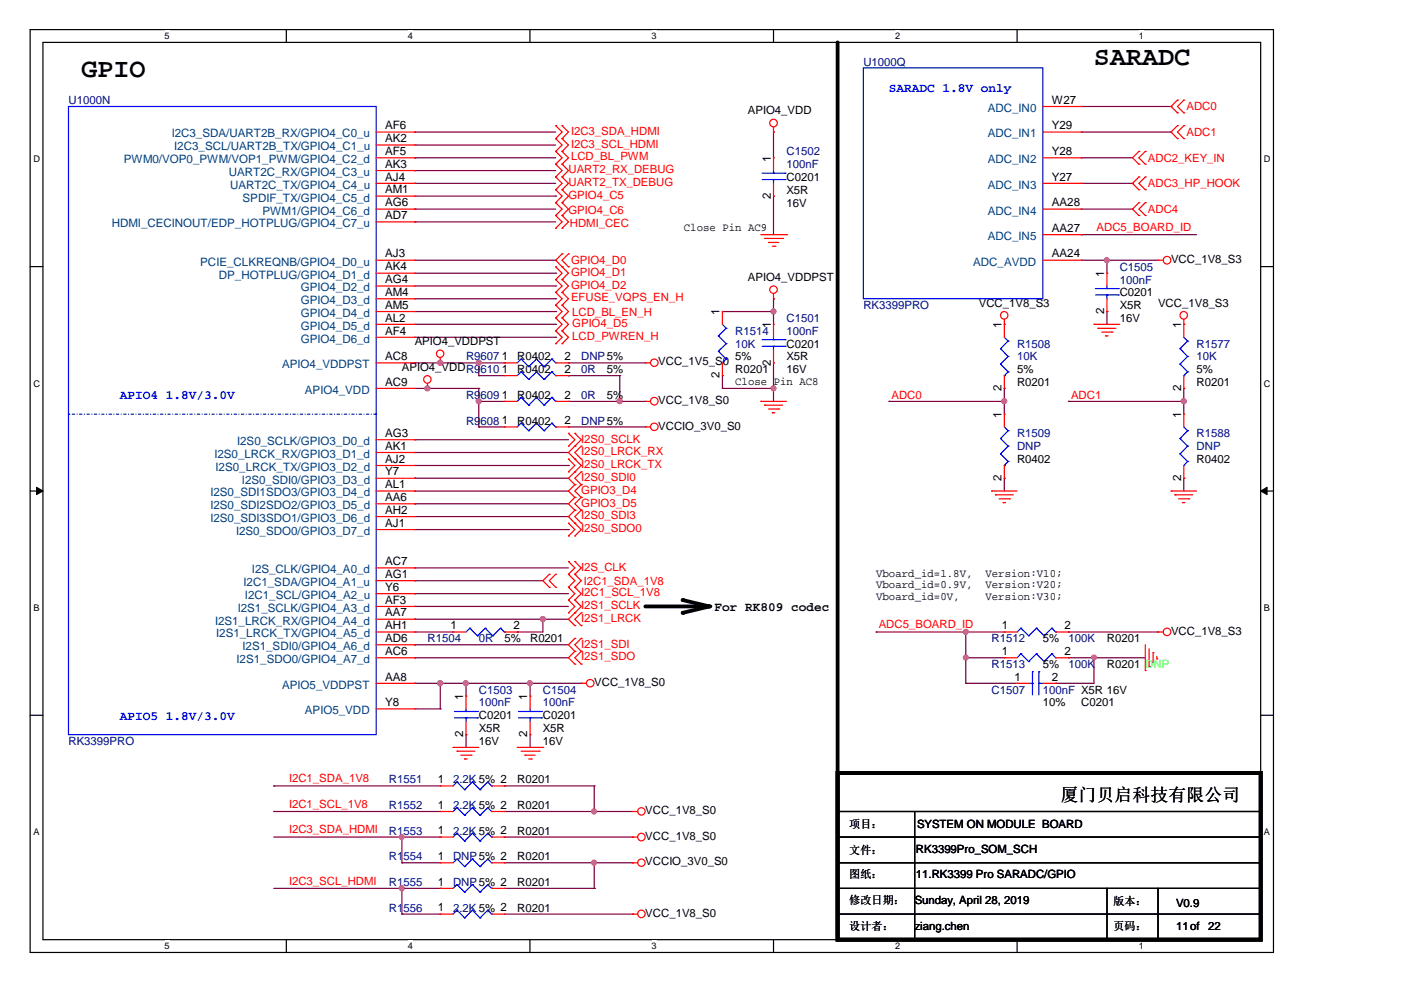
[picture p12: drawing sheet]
<svg xmlns="http://www.w3.org/2000/svg" width="297mm" height="210mm" viewBox="0 0 297 210" stroke-linecap="round" stroke-linejoin="round" font-family="sans-serif">
<path d="M6.4 6.3h263.6v195.6h-263.6zM9.1 9h258.2v190.2h-258.2z" fill="none" stroke="#000" stroke-width=".25"/>
<g fill="#fff">
<path d="M34.9 6.5h1v2.2h-1z"/>
<path d="M34.9 199.4h1v2.2h-1z"/>
</g>
<path d="M60.7 6.3v2.7M60.7 199.2v2.7" fill="none" stroke="#000" stroke-width=".25"/>
<g fill="#fff">
<path d="M86.5 6.5h1v2.2h-1z"/>
<path d="M86.5 199.4h1v2.2h-1z"/>
</g>
<path d="M112.4 6.3v2.7M112.4 199.2v2.7" fill="none" stroke="#000" stroke-width=".25"/>
<g fill="#fff">
<path d="M138.1 6.5h1.1v2.2h-1.1z"/>
<path d="M138.1 199.4h1.1v2.2h-1.1z"/>
</g>
<path d="M164 6.3v2.7M164 199.2v2.7" fill="none" stroke="#000" stroke-width=".25"/>
<g fill="#fff">
<path d="M189.8 6.5h1v2.2h-1z"/>
<path d="M189.8 199.4h1v2.2h-1z"/>
</g>
<path d="M215.6 6.3v2.7M215.6 199.2v2.7" fill="none" stroke="#000" stroke-width=".25"/>
<g fill="#fff">
<path d="M241.4 6.5h1.1v2.2h-1.1z"/>
<path d="M241.4 199.4h1.1v2.2h-1.1z"/>
<path d="M7.1 32.7h1.3v2.2h-1.3z"/>
<path d="M268 32.7h1.3v2.2h-1.3z"/>
<path d="M7.1 80.2h1.3v2.2h-1.3z"/>
<path d="M268 80.2h1.3v2.2h-1.3z"/>
</g>
<path d="M6.4 56.5h2.7M267.3 56.5h2.7" fill="none" stroke="#000" stroke-width=".25"/>
<g fill="#fff">
<path d="M7.1 127.8h1.2v2.2h-1.2z"/>
<path d="M268 127.8h1.2v2.2h-1.2z"/>
</g>
<path d="M6.4 104.1h2.7M267.3 104.1h2.7" fill="none" stroke="#000" stroke-width=".25"/>
<g fill="#000" stroke="#000" stroke-width=".21">
<path d="M7.7 103.3l1.4 .8-1.4 .8z" fill-rule="evenodd"/>
<path d="M267.3 104.1l1.3-.8v1.6z" fill-rule="evenodd"/>
</g>
<g fill="#fff">
<path d="M7.1 175.3h1.2v2.2h-1.2z"/>
<path d="M268 175.3h1.2v2.2h-1.2z"/>
</g>
<g fill="none" stroke="#000" stroke-width=".25">
<path d="M6.4 151.7h2.7M267.3 151.7h2.7M177.6 177.5h89.7M177.6 172.1h89.7M193.9 172.1v27.1M267.3 177.5h.1M267.3 172.1h.1M177.6 182.9h89.7M177.6 188.4h89.7M177.6 193.8h89.7M193.9 199.2h.1M234.7 199.2h.1"/>
<path d="M234.7 188.4v10.8M245.5 199.2h.1M245.5 188.4v10.8M267.3 182.9h.1M267.3 188.4h.1M267.3 193.8h.1"/>
</g>
<path d="M177.6 9v190.2M136.8 128.6h13.6M144.7 127.2l5.7 1.4M150.4 128.6l-5.7 1.3M177.6 163.9h89.7v35.3h-89.7z" fill="none" stroke="#000" stroke-width=".8"/>
<g fill="#000">
<circle cx="144.7" cy="129.9" r=".4"/>
<circle cx="144.7" cy="127.2" r=".4"/>
<circle cx="150.4" cy="128.6" r=".4"/>
<circle cx="177.6" cy="199.2" r=".4"/>
</g>
<g fill="none" stroke="#800040" stroke-width=".25">
<path d="M87.9 38.9h.1M87.9 36.2h.1M87.9 30.7h.1M87.9 28h.1M87.9 33.5h.1M87.9 33.5h29.9M87.9 28h29.9M87.9 38.9h29.9M87.9 36.2h29.9M87.9 30.7h29.9M164 28h.1M164 28v5.5"/>
<path d="M229.2 33.5h.1M229.2 33.5h10.9M229.2 28h19.1M229.2 22.6h19.1M229.2 38.9h10.9M240.1 38.9h.1M248.3 28h.1M248.3 22.6h.1M87.9 47h.1M87.9 44.3h.1M87.9 55.2h29.9M87.9 57.9h29.9"/>
<path d="M87.9 47h29.9M87.9 44.3h29.9M87.9 41.6h29.9M117.8 55.2h.1M117.8 57.9h.1M117.8 41.6h.1M164 41.6h.1M164 41.6v8.2M229.2 55.2h.1M229.2 49.8h.1M229.2 55.2h16.3M229.2 49.8h24.5"/>
<path d="M229.2 44.3h10.9M234.7 55.2h.1M234.7 55.2v2.7M240.1 44.3h.1M87.9 71.5h29.9M87.9 63.3h29.9M87.9 66.1h29.9M87.9 60.6h29.9M87.9 68.8h29.9M87.9 76.9h19M93.3 76.9h.1M101.5 76.9h.1"/>
<path d="M101.5 79.6h.1M101.5 76.9v2.7M101.5 79.6h5.4M106.9 76.9h.1M117.8 71.5h.1M117.8 63.3h.1M117.8 60.6h.1M117.8 68.8h.1M117.8 66.1h.1M120.5 76.9h.1M120.5 79.6h.1M120.5 76.9h16.3"/>
<path d="M120.5 79.6h10.9M131.4 79.6h.1M131.4 79.6v5.5M153.2 66.1h.1M153.2 79.6h.1M153.2 66.1h10.8M153.2 79.6v2.8M164 76.9h.1M164 63.3h.1M164 66.1h.1M164 63.3v5.5M164 76.9v8.2"/>
<path d="M234.7 66.1h.1M234.7 66.1v2.7M87.9 95.9h.1M87.9 93.2h.1M87.9 95.9h32.6M87.9 93.2h32.6M87.9 82.4h13.6M87.9 98.7h32.6M90.6 82.4h.1M101.5 82.4h.1M101.5 90.5h.1M101.5 85.1h.1"/>
<path d="M101.5 85.1h5.4M101.5 90.5h5.4M101.5 82.4v8.1M120.5 98.7h.1M120.5 90.5h.1M120.5 85.1h16.3M120.5 90.5h16.3M131.4 85.1h.1M153.2 82.4h.1M153.2 82.4h10.8M164 82.4h.1M188.5 85.1h.1"/>
<path d="M188.5 85.1h24.4M212.9 82.4h.1M212.9 85.1h.1M212.9 82.4v5.4M226.5 85.1h.1M226.5 85.1h24.5M251 82.4h.1M251 85.1h.1M251 82.4v5.4M87.9 101.4h.1M87.9 104.1h.1M87.9 106.8h.1"/>
<path d="M87.9 101.4h32.6M87.9 104.1h32.6M87.9 106.8h32.6M87.9 109.5h32.6M87.9 112.3h32.6M120.5 109.5h.1M120.5 112.3h.1M212.9 101.4h.1M212.9 101.4v2.7M251 101.4h.1M251 101.4v2.7M87.9 123.1h.1"/>
<path d="M87.9 134h.1M87.9 139.5h.1M87.9 131.3h.1M87.9 128.6h.1M87.9 136.7h.1M87.9 120.4h.1M87.9 125.9h.1M87.9 139.5h32.6M87.9 134h8.2M87.9 123.1h27.2M87.9 131.3h32.6M87.9 128.6h32.6"/>
<path d="M87.9 136.7h32.6M87.9 120.4h32.6M87.9 125.9h32.6M109.6 134h.1M115.1 131.3h.1M115.1 131.3v2.7h-5.5M185.8 134h.1M185.8 134h27.1M204.8 139.5h.1M204.8 134h.1M204.8 139.5h8.1M204.8 134v10.9"/>
<path d="M226.5 134h.1M226.5 139.5h.1M226.5 139.5h16.3M226.5 134h19M231.9 139.5h.1M231.9 139.5v5.4h-8.1M87.9 144.9h.1M87.9 144.9h35.3M87.9 150.3h5.4M93.3 144.9h.1M93.3 150.3h.1M93.3 144.9v5.4"/>
<path d="M98.8 155.8h.1M98.8 144.9h.1M98.8 144.9v2.7M98.8 155.8v2.7M112.4 144.9h.1M112.4 158.5h.1M112.4 144.9v2.7M112.4 155.8v2.7M123.2 144.9h.1M204.8 144.9h.1M204.8 144.9h10.8M223.8 144.9h.1"/>
<path d="M58 166.6h.1M58 172.1h.1M58 166.6h35.3M58 172.1h35.3M58 177.5h35.3M85.2 177.5h.1M85.2 177.5v5.4M93.3 177.5h.1M106.9 166.6h.1M106.9 172.1h.1M106.9 166.6h19.1M106.9 172.1h27.2"/>
<path d="M106.9 177.5h27.2M126 166.6h.1M126 172.1h.1M126 166.6v5.5M134.1 177.5h.1M58 188.4h35.3M85.2 188.4h.1M85.2 182.9h.1M85.2 193.8h.1M85.2 182.9h8.1M85.2 188.4v5.4M85.2 193.8h8.1"/>
<path d="M93.3 188.4h.1M106.9 188.4h19.1M106.9 182.9h27.2M106.9 193.8h27.2M126 182.9h.1M126 188.4h.1M126 182.9v5.5M134.1 193.8h.1M134.1 182.9h.1"/>
</g>
<g fill="#f0f" stroke="#f0f" stroke-width=".25">
<circle cx="164" cy="82.3" r=".51"/>
<circle cx="164" cy="66" r=".52"/>
<circle cx="204.8" cy="139.4" r=".51"/>
<circle cx="204.8" cy="134" r=".52"/>
<circle cx="231.9" cy="139.4" r=".51"/>
<circle cx="234.7" cy="55.2" r=".51"/>
<circle cx="93.3" cy="144.9" r=".54"/>
<circle cx="115.1" cy="131.3" r=".54"/>
<circle cx="98.8" cy="144.9" r=".52"/>
<circle cx="112.3" cy="144.9" r=".52"/>
<circle cx="251" cy="85.1" r=".52"/>
<circle cx="212.9" cy="85.1" r=".52"/>
<circle cx="93.3" cy="76.9" r=".54"/>
<circle cx="101.5" cy="76.9" r=".54"/>
<circle cx="90.6" cy="82.3" r=".52"/>
<circle cx="101.5" cy="85.1" r=".52"/>
<circle cx="131.4" cy="85.1" r=".52"/>
<circle cx="125.9" cy="172" r=".52"/>
<circle cx="85.2" cy="177.5" r=".51"/>
<circle cx="85.2" cy="188.3" r=".52"/>
<circle cx="125.9" cy="182.9" r=".52"/>
</g>
<g fill="none" stroke="#f00" stroke-width=".25">
<path d="M79.8 28h8.1M79.8 33.5h8.1M79.8 38.9h8.1M79.8 30.7h8.1M79.8 36.2h8.1M87.9 28h.1M87.9 33.5h.1M87.9 38.9h.1M87.9 30.7h.1M87.9 36.2h.1M117.8 37.5h.1M117.8 34.8h.1"/>
<path d="M117.8 29.4h.1M117.8 26.6h.1M117.8 32.1h.1M117.8 37.5l1.4 1.4-1.4 1.3M117.8 34.8l1.4 1.4-1.4 1.3M117.8 26.6l1.4 1.4-1.4 1.4M117.8 29.4l1.4 1.3-1.4 1.4M117.8 32.1l1.4 1.4-1.4 1.3M119.2 37.5h.1M119.2 34.8h.1M119.2 29.4h.1M119.2 26.6h.1"/>
<path d="M119.2 32.1h.1M119.2 37.5l1.3 1.4-1.3 1.3M119.2 34.8l1.3 1.4-1.3 1.3M119.2 26.6l1.3 1.4-1.3 1.4M119.2 29.4l1.3 1.3-1.3 1.4M119.2 32.1l1.3 1.4-1.3 1.3M164 28h.1M164 33.5h.1M164 26.9v1.1M164 33.5v2.7M164 38.9v2.7M221.1 22.6h8.1"/>
<path d="M221.1 28h8.1M221.1 33.5h8.1M221.1 38.9h8.1M229.2 22.6h.1M229.2 28h.1M229.2 33.5h.1M229.2 38.9h.1M241.5 37.5h.1M241.5 32.1h.1M241.5 34.8h.1M241.5 37.5l-1.4 1.4 1.4 1.3M241.5 32.1l-1.4 1.4 1.4 1.3"/>
<path d="M242.8 37.5h.1M242.8 34.8h.1M242.8 32.1h.1M242.8 37.5l-1.3 1.4 1.3 1.3M242.8 32.1l-1.3 1.4 1.3 1.3M249.6 26.6h.1M249.6 29.4h.1M249.6 21.2h.1M249.6 23.9h.1M249.6 26.6l-1.3 1.4 1.3 1.4M249.6 21.2l-1.3 1.4 1.3 1.3M251 29.4h.1"/>
<path d="M251 26.6h.1M251 23.9h.1M251 21.2h.1M251 26.6l-1.4 1.4 1.4 1.4M251 21.2l-1.4 1.4 1.4 1.3M79.8 55.2h8.1M79.8 44.3h8.1M79.8 57.9h8.1M79.8 47h8.1M79.8 41.6h8.1M87.9 57.9h.1M87.9 44.3h.1"/>
<path d="M87.9 47h.1M87.9 55.2h.1M87.9 41.6h.1M117.8 59.3h.1M117.8 56.6h.1M117.8 40.2h.1M117.8 48.4h.1M117.8 45.7h.1M117.8 43h.1M117.8 56.6l1.4 1.3-1.4 1.4M117.8 59.3l1.4 1.3-1.4 1.4M117.8 45.7l1.4 1.3-1.4 1.4"/>
<path d="M117.8 43l1.4 1.3-1.4 1.4M117.8 40.2l1.4 1.4-1.4 1.4M119.2 59.3h.1M119.2 56.6h.1M119.2 40.2h.1M119.2 48.4h.1M119.2 45.7h.1M119.2 43h.1M119.2 53.8h.1M119.2 56.6l1.3 1.3-1.3 1.4M119.2 59.3l1.3 1.3-1.3 1.4M119.2 45.7l1.3 1.3-1.3 1.4"/>
<path d="M119.2 43l1.3 1.3-1.3 1.4M119.2 53.8l-1.4 1.4 1.4 1.4M119.2 40.2l1.3 1.4-1.3 1.4M120.5 56.6h.1M120.5 53.8h.1M120.5 53.8l-1.3 1.4 1.3 1.4M161.3 49.8h5.5M162.1 50.6h3.8M162.9 51.4h.1M162.9 51.4h2.2M163.7 52.2h.6M164 41.6h.1"/>
<path d="M164.3 52.2h.1M165.9 50.6h.1M166.8 49.8h.1M221.1 49.8h8.1M221.1 55.2h8.1M221.1 44.3h8.1M229.2 44.3h.1M229.2 49.8h.1M229.2 55.2h.1M234.7 57.9h.1M234.7 57.9v2.7M241.5 40.2h.1"/>
<path d="M241.5 43h.1M241.5 45.7h.1M241.5 43l-1.4 1.3 1.4 1.4M242.8 40.2h.1M242.8 45.7h.1M242.8 43h.1M242.8 43l-1.3 1.3 1.3 1.4M245.5 55.2h.1M245.5 55.2h1.1M79.8 68.8h8.1M79.8 76.9h8.1M79.8 66.1h8.1"/>
<path d="M79.8 63.3h8.1M79.8 71.5h8.1M79.8 60.6h8.1M87.9 66.1h.1M87.9 76.9h.1M87.9 63.3h.1M87.9 68.8h.1M87.9 71.5h.1M87.9 60.6h.1M93.3 76.9h.1M93.3 75.8v1.1M106.9 79.6h.1"/>
<path d="M106.9 76.9h.1M106.9 76.9h2.7M106.9 79.6h2.7M117.8 72.9h.1M117.8 70.2h.1M117.8 64.7h.1M117.8 62h.1M117.8 67.4h.1M117.8 76.9h2.7M117.8 70.2l1.4 1.3-1.4 1.4M117.8 62l1.4 1.3-1.4 1.4M117.8 67.4l1.4 1.4-1.4 1.4"/>
<path d="M117.8 64.7l1.4 1.4-1.4 1.3M117.8 79.6h2.7M119.2 72.9h.1M119.2 70.2h.1M119.2 64.7h.1M119.2 62h.1M119.2 67.4h.1M119.2 70.2l1.3 1.3-1.3 1.4M119.2 62l1.3 1.3-1.3 1.4M119.2 67.4l1.3 1.4-1.3 1.4M119.2 64.7l1.3 1.4-1.3 1.3M120.5 79.6h.1"/>
<path d="M120.5 76.9h.1M136.8 76.9h.1M136.8 76.9h1.1M153.2 66.1h.1M153.2 79.6h.1M153.2 66.1v2.7M153.2 76.9v2.7M164 63.3h.1M164 68.8h.1M164 76.9h.1M164 62.2v1.1M164 68.8v2.7"/>
<path d="M164 74.2v2.7M212.9 68.8h.1M212.9 67.7v3.8M212.9 79.6v2.8M231.9 68.8h.1M231.9 68.8h5.5M232.8 69.6h.1M232.8 69.6h3.8M233.6 70.4h2.2M234.4 71.2h.1M234.4 71.2h.5M234.7 66.1h.1"/>
<path d="M234.7 63.3v2.8M235.8 70.4h.1M251 68.8h.1M251 67.7v3.8M251 79.6v2.8M79.8 82.4h8.1M79.8 98.7h8.1M79.8 95.9h8.1M79.8 93.2h8.1M87.9 82.4h.1M87.9 98.7h.1M87.9 95.9h.1"/>
<path d="M87.9 93.2h.1M90.6 82.4h.1M90.6 81.3v1.1M106.9 85.1h.1M106.9 90.5h.1M106.9 85.1h2.7M106.9 90.5h2.7M117.8 85.1h2.7M117.8 90.5h2.7M120.5 94.6h.1M120.5 91.9h.1M120.5 97.3h.1"/>
<path d="M120.5 85.1h.1M120.5 90.5h.1M120.5 91.9l1.4 1.3-1.4 1.4M120.5 97.3l1.4 1.4-1.4 1.3M121.9 94.6h.1M121.9 91.9h.1M121.9 97.3h.1M121.9 91.9l1.3 1.3-2.7 2.7 1.4 1.4M121.9 97.3l1.3 1.4-2.7 2.7 1.4 1.4M123.2 97.3h.1M123.2 94.6h.1M123.2 94.6l-1.3 1.3 1.3 1.4"/>
<path d="M136.8 90.5h.1M136.8 85.1h.1M136.8 85.1h1.1M136.8 90.5h1.1M161.3 85.1h.1M161.3 85.1h5.5M162.1 85.9h.1M162.1 85.9h3.8M162.9 86.7h2.2M163.7 87.5h.1M163.7 87.5h.6M165.1 86.7h.1"/>
<path d="M212.9 82.4h.1M212.9 87.8h.1M212.9 87.8v2.7M212.9 98.7v2.7M251 87.8h.1M251 82.4h.1M251 87.8v2.7M251 98.7v2.7M79.8 104.1h8.1M79.8 109.5h8.1M79.8 112.3h8.1M79.8 106.8h8.1"/>
<path d="M79.8 101.4h8.1M87.9 104.1h.1M87.9 109.5h.1M87.9 112.3h.1M87.9 106.8h.1M87.9 101.4h.1M120.5 119.1h.1M120.5 113.6h.1M120.5 110.9h.1M120.5 100h.1M120.5 119.1l1.4 1.3-1.4 1.4M120.5 110.9l1.4 1.4-1.4 1.3"/>
<path d="M121.9 119.1h.1M121.9 105.5h.1M121.9 108.2h.1M121.9 100h.1M121.9 102.8h.1M121.9 110.9h.1M121.9 113.6h.1M121.9 119.1l1.3 1.3-1.3 1.4M121.9 105.5l-1.4 1.3 1.4 1.4M121.9 102.8l-1.4 1.3 1.4 1.4M121.9 108.2l-1.4 1.3 1.4 1.4M121.9 110.9l1.3 1.4-1.3 1.3"/>
<path d="M123.2 108.2h.1M123.2 105.5h.1M123.2 102.8h.1M123.2 100h.1M123.2 110.9h.1M123.2 105.5l-1.3 1.3 1.3 1.4M123.2 100l-1.3 1.4 1.3 1.4M123.2 102.8l-1.3 1.3 1.3 1.4M123.2 108.2l-1.3 1.3 1.3 1.4M210.2 104.1h.1M210.2 104.1h5.4M211 104.9h.1"/>
<path d="M211 104.9h3.8M211.8 105.8h2.2M212.7 106.6h.1M212.7 106.6h.5M212.9 101.4h.1M214 105.8h.1M248.3 104.1h.1M248.3 104.1h5.4M249.1 104.9h.1M249.1 104.9h3.8M249.9 105.8h2.2M250.7 106.6h.1"/>
<path d="M250.7 106.6h.5M251 101.4h.1M252.1 105.8h.1M79.8 134h8.1M79.8 139.5h8.1M79.8 136.7h8.1M79.8 120.4h8.1M79.8 128.6h8.1M79.8 131.3h8.1M79.8 123.1h8.1M79.8 125.9h8.1M87.9 136.7h.1"/>
<path d="M87.9 120.4h.1M87.9 128.6h.1M87.9 134h.1M87.9 139.5h.1M87.9 131.3h.1M87.9 123.1h.1M87.9 125.9h.1M96.1 134h.1M96.1 134h2.7M106.9 134h2.7M109.6 134h.1M116.5 121.8h.1"/>
<path d="M116.5 124.5h.1M116.5 121.8l-1.4 1.3 1.4 1.4M117.8 124.5h.1M117.8 121.8h.1M117.8 121.8l-1.3 1.3 1.3 1.4M120.5 124.5h.1M120.5 121.8h.1M120.5 129.9h.1M120.5 127.2h.1M120.5 121.8l1.4 1.3-1.4 1.4M120.5 127.2l1.4 1.4-1.4 1.3M120.5 124.5l1.4 1.4-1.4 1.3"/>
<path d="M121.9 124.5h.1M121.9 121.8h.1M121.9 138.1h.1M121.9 129.9h.1M121.9 127.2h.1M121.9 132.6h.1M121.9 135.4h.1M121.9 121.8l1.3 1.3-1.3 1.4M121.9 138.1l-1.4 1.4 1.4 1.3M121.9 127.2l1.3 1.4-2.7 2.7 1.4 1.3M121.9 135.4l-1.4 1.3 1.4 1.4M121.9 124.5l1.3 1.4-1.3 1.3"/>
<path d="M123.2 138.1h.1M123.2 132.6h.1M123.2 129.9h.1M123.2 135.4h.1M123.2 138.1l-1.3 1.4 1.3 1.3M123.2 129.9l-1.3 1.4 1.3 1.3M123.2 135.4l-1.3 1.3 1.3 1.4M212.9 134h.1M212.9 139.5h.1M212.9 134h2.7M212.9 139.5h2.7M223.8 134h2.7"/>
<path d="M223.8 139.5h2.7M226.5 134h.1M226.5 139.5h.1M242.8 136.7v5.5M243.6 137.6v3.8M244.5 138.4h.1M244.5 138.4v2.1M245.3 139.7h.1M245.3 139.2v.5M245.5 134h.1M245.5 134h1.1M79.8 144.9h8.1"/>
<path d="M79.8 150.3h8.1M87.9 150.3h.1M87.9 144.9h.1M96.1 158.5h.1M96.1 158.5h5.4M96.9 159.3h.1M96.9 159.3h3.8M98.8 147.6h.1M98.8 155.8h.1M98.8 147.6v2.7M98.8 153v2.8M109.6 158.5h5.5"/>
<path d="M110.5 159.3h3.8M112.4 147.6h.1M112.4 155.8h.1M112.4 147.6v2.7M112.4 153v2.8M114.3 159.3h.1M115.1 158.5h.1M121.9 140.8h.1M123.2 144.9h.1M123.2 140.8h.1M123.2 144.9h1.1M215.6 144.9h.1"/>
<path d="M215.6 144.9h2.8M221.1 144.9h2.7M223.8 144.9h.1M242.8 142.2h.1M243.6 141.4h.1M93.3 172.1h.1M93.3 177.5h.1M93.3 166.6h.1M93.3 172.1h2.8M93.3 177.5h2.8M93.3 166.6h2.8M97.7 160.1h2.2"/>
<path d="M98.5 160.9h.1M98.5 160.9h.6M99.9 160.1h.1M104.2 172.1h2.7M104.2 177.5h2.7M104.2 166.6h2.7M106.9 172.1h.1M106.9 177.5h.1M106.9 166.6h.1M111.3 160.1h.1M111.3 160.1h2.2M112.1 160.9h.5"/>
<path d="M112.6 160.9h.1M134.1 172.1h.1M134.1 177.5h.1M134.1 172.1h1.1M134.1 177.5h1.1M93.3 182.9h.1M93.3 188.4h.1M93.3 193.8h.1M93.3 193.8h2.8M93.3 182.9h2.8M93.3 188.4h2.8M104.2 193.8h2.7"/>
<path d="M104.2 182.9h2.7M104.2 188.4h2.7M106.9 182.9h.1M106.9 188.4h.1M106.9 193.8h.1M134.1 193.8h.1M134.1 182.9h.1M134.1 193.8h1.1M134.1 182.9h1.1"/>
<circle cx="164" cy="26.1" r=".81"/>
<circle cx="247.4" cy="55.2" r=".81"/>
<circle cx="93.3" cy="75" r=".78"/>
<circle cx="138.7" cy="76.9" r=".8"/>
<circle cx="164" cy="61.4" r=".8"/>
<circle cx="212.9" cy="66.8" r=".79"/>
<circle cx="251" cy="66.8" r=".79"/>
<circle cx="90.6" cy="80.4" r=".79"/>
<circle cx="138.7" cy="85.1" r=".81"/>
<circle cx="138.7" cy="90.5" r=".8"/>
<circle cx="247.4" cy="134" r=".8"/>
<circle cx="125.1" cy="144.9" r=".8"/>
<circle cx="136" cy="177.5" r=".79"/>
<circle cx="136" cy="172" r=".78"/>
<circle cx="136" cy="193.8" r=".79"/>
<circle cx="136" cy="182.9" r=".78"/>
</g>
<g fill="none" stroke="#00f" stroke-width=".25">
<path d="M183 14.4h38.1v48.9h-38.1zM14.5 22.6h65.3v133.2h-65.3zM161.6 38.1h4.9M161.6 36.7h4.9M164 36.7h.1M164 38.1h.1M164 36.2v.5M164 38.1v.8M166.5 38.1h.1M166.5 36.7h.1M110.5 78.8h.1M110.5 76.1h.1"/>
<path d="M110.5 78.8l-.9 .8M110.5 78.8l1.6 1.6M110.5 76.1l-.9 .8M110.5 76.1l1.6 1.6M112.1 77.7h.1M113.7 78.8h.1M113.7 76.1h.1M113.7 78.8l-1.6 1.6M113.7 78.8l1.7 1.6M113.7 76.1l-1.6 1.6M113.7 76.1l1.7 1.6M115.4 77.7h.1"/>
<path d="M117 78.8h.1M117 76.1h.1M117 78.8l-1.6 1.6M117 78.8l.8 .8M117 76.1l-1.6 1.6M117 76.1l.8 .8M117.8 79.6h.1M117.8 76.9h.1M152.3 71.2h.1M152.3 74.5h.1M152.3 71.2l1.7 1.7M152.3 74.5l1.7 1.6"/>
<path d="M153.2 76.9h.1M153.2 68.8l.8 .8M154 69.6h.1M154 72.9h.1M154 76.1h.1M154 69.6l-1.7 1.6M154 72.9l-1.7 1.6M154 76.1l-.8 .8M161.6 73.4h4.9M161.6 72h4.9M164 72h.1M164 73.4h.1"/>
<path d="M164 71.5v.5M164 73.4v.8M166.5 73.4h.1M166.5 72h.1M212.1 73.9h.1M212.1 77.2h.1M212.1 73.9l1.6 1.7M212.1 77.2l1.6 1.6M212.9 79.6h.1M212.9 71.5l.8 .8M213.7 72.3h.1M213.7 75.6h.1"/>
<path d="M213.7 78.8h.1M213.7 72.3l-1.6 1.6M213.7 75.6l-1.6 1.6M213.7 78.8l-.8 .8M232.2 62.5h4.9M232.2 61.2h4.9M234.7 61.2h.1M234.7 62.5h.1M234.7 60.6v.6M234.7 62.5v.8M237.1 62.5h.1M237.1 61.2h.1"/>
<path d="M250.2 73.9h.1M250.2 77.2h.1M250.2 73.9l1.6 1.7M250.2 77.2l1.6 1.6M251 79.6h.1M251 71.5l.8 .8M251.8 72.3h.1M251.8 75.6h.1M251.8 78.8h.1M251.8 72.3l-1.6 1.6M251.8 75.6l-1.6 1.6M251.8 78.8l-.8 .8"/>
<path d="M110.5 84.3h.1M110.5 89.7h.1M110.5 84.3l-.9 .8M110.5 84.3l1.6 1.6M110.5 89.7l-.9 .8M110.5 89.7l1.6 1.6M112.1 80.4h.1M112.1 85.9h.1M112.1 91.3h.1M113.7 84.3h.1M113.7 89.7h.1M113.7 84.3l-1.6 1.6"/>
<path d="M113.7 84.3l1.7 1.6M113.7 89.7l-1.6 1.6M113.7 89.7l1.7 1.6M115.4 80.4h.1M115.4 85.9h.1M115.4 91.3h.1M117 84.3h.1M117 89.7h.1M117 84.3l-1.6 1.6M117 84.3l.8 .8M117 89.7l-1.6 1.6M117 89.7l.8 .8"/>
<path d="M117.8 85.1h.1M117.8 90.5h.1M212.1 93h.1M212.1 96.2h.1M212.1 93l1.6 1.6M212.1 96.2l1.6 1.6M212.9 98.7h.1M212.9 90.5l.8 .8M213.7 91.3h.1M213.7 94.6h.1M213.7 97.8h.1M213.7 91.3l-1.6 1.7"/>
<path d="M213.7 94.6l-1.6 1.6M213.7 97.8l-.8 .9M250.2 93h.1M250.2 96.2h.1M250.2 93l1.6 1.6M250.2 96.2l1.6 1.6M251 98.7h.1M251 90.5l.8 .8M251.8 91.3h.1M251.8 94.6h.1M251.8 97.8h.1M251.8 91.3l-1.6 1.7"/>
<path d="M251.8 94.6l-1.6 1.6M251.8 97.8l-.8 .9M99.6 133.2h.1M99.6 133.2l-.8 .8M99.6 133.2l1.6 1.6M101.2 134.8h.1M102.9 133.2h.1M102.9 133.2l-1.7 1.6M102.9 133.2l1.6 1.6M104.5 134.8h.1M106.1 133.2h.1M106.1 133.2l-1.6 1.6"/>
<path d="M106.1 133.2l.8 .8M106.9 134h.1M216.5 133.2h.1M216.5 138.6h.1M216.5 133.2l-.9 .8M216.5 133.2l1.6 1.6M216.5 138.6l-.9 .9M216.5 138.6l1.6 1.7M218.1 134.8h.1M219.8 133.2h.1M219.8 138.6h.1M219.8 133.2l-1.7 1.6"/>
<path d="M219.8 133.2l1.6 1.6M219.8 138.6l-1.7 1.7M219.8 138.6l1.6 1.7M221.4 134.8h.1M223 133.2h.1M223 138.6h.1M223 133.2l-1.6 1.6M223 133.2l.8 .8M223 138.6l-1.6 1.7M223 138.6l.8 .9M223.8 134h.1M223.8 139.5h.1"/>
<path d="M96.4 152.2h4.8M96.4 150.8h4.8M98.8 150.8h.1M98.8 152.2h.1M98.8 150.3v.5M98.8 152.2v.8M101.2 152.2h.1M101.2 150.8h.1M109.9 152.2h4.9M109.9 150.8h4.9M112.4 150.8h.1M112.4 152.2h.1"/>
<path d="M112.4 150.3v.5M112.4 152.2v.8M114.8 152.2h.1M114.8 150.8h.1M218.1 140.3h.1M218.4 144.9h.5M218.9 144.9h.1M218.9 142.4h.1M218.9 142.4v4.9M220.3 142.4h.1M220.3 144.9h.1M220.3 144.9h.8"/>
<path d="M220.3 142.4v4.9M221.4 140.3h.1M96.9 171.3h.1M96.9 176.7h.1M96.9 165.8h.1M96.9 171.3l-.8 .8M96.9 171.3l1.6 1.6M96.9 176.7l-.8 .8M96.9 176.7l1.6 1.6M96.9 165.8l-.8 .8M96.9 165.8l1.6 1.6M98.5 172.9h.1"/>
<path d="M98.5 178.3h.1M98.5 167.4h.1M100.2 171.3h.1M100.2 176.7h.1M100.2 165.8h.1M100.2 171.3l-1.7 1.6M100.2 171.3l1.6 1.6M100.2 176.7l-1.7 1.6M100.2 176.7l1.6 1.6M100.2 165.8l-1.7 1.6M100.2 165.8l1.6 1.6M101.8 172.9h.1"/>
<path d="M101.8 178.3h.1M101.8 167.4h.1M103.4 171.3h.1M103.4 176.7h.1M103.4 165.8h.1M103.4 171.3l-1.6 1.6M103.4 171.3l.8 .8M103.4 176.7l-1.6 1.6M103.4 176.7l.8 .8M103.4 165.8l-1.6 1.6M103.4 165.8l.8 .8M104.2 172.1h.1"/>
<path d="M104.2 177.5h.1M104.2 166.6h.1M96.9 182.1h.1M96.9 187.6h.1M96.9 193h.1M96.9 182.1l-.8 .8M96.9 182.1l1.6 1.6M96.9 187.6l-.8 .8M96.9 187.6l1.6 1.6M96.9 193l-.8 .8M96.9 193l1.6 1.6M98.5 183.7h.1"/>
<path d="M98.5 189.2h.1M98.5 194.6h.1M100.2 182.1h.1M100.2 187.6h.1M100.2 193h.1M100.2 182.1l-1.7 1.6M100.2 182.1l1.6 1.6M100.2 187.6l-1.7 1.6M100.2 187.6l1.6 1.6M100.2 193l-1.7 1.6M100.2 193l1.6 1.6M101.8 183.7h.1"/>
<path d="M101.8 189.2h.1M101.8 194.6h.1M103.4 182.1h.1M103.4 187.6h.1M103.4 193h.1M103.4 182.1l-1.6 1.6M103.4 182.1l.8 .8M103.4 187.6l-1.6 1.6M103.4 187.6l.8 .8M103.4 193l-1.6 1.6M103.4 193l.8 .8M104.2 182.9h.1"/>
<path d="M104.2 188.4h.1M104.2 193.8h.1"/>
</g>
<path d="M14.5 87.8h.1M79.8 87.8h-65.3" fill="none" stroke="#00f" stroke-width=".25" stroke-dasharray=".5 .5 0 .5"/>
<g font-size="5.7">
<text x="17.3" y="16.4">GPIO</text>
<text x="231.9" y="13.7">SARADC</text>
</g>
<text font-size="3.8" x="224.9" y="169.7">厦门贝启科技有限公司</text>
<g font-size="2.7" fill="#00f">
<text x="188.5" y="19.4">SARADC 1.8V only</text>
<text x="25.4" y="84.6">APIO4 1.8V/3.0V</text>
<text x="25.4" y="152.6">APIO5 1.8V/3.0V</text>
</g>
<text font-size="2.7" x="151.5" y="129.5">For RK809 codec</text>
<g font-size="2.5" fill="#004080">
<text x="209.4" y="23.7">ADC_IN0</text>
<text x="36.4" y="29.1">I2C3_SDA/UART2B_RX/GPIO4_C0_u</text>
<text x="209.4" y="29.1">ADC_IN1</text>
<text x="26.2" y="34.6">PWM0/VOP0_PWM/VOP1_PWM/GPIO4_C2_d</text>
<text x="37" y="31.9">I2C3_SCL/UART2B_TX/GPIO4_C1_u</text>
<text x="209.4" y="34.6">ADC_IN2</text>
<text x="48.5" y="37.3">UART2C_RX/GPIO4_C3_u</text>
<text x="48.8" y="40">UART2C_TX/GPIO4_C4_u</text>
<text x="209.4" y="40">ADC_IN3</text>
<text x="51.4" y="42.7">SPDIF_TX/GPIO4_C5_d</text>
<text x="55.6" y="45.5">PWM1/GPIO4_C6_d</text>
<text x="209.4" y="45.5">ADC_IN4</text>
<text x="23.7" y="48.2">HDMI_CECINOUT/EDP_HOTPLUG/GPIO4_C7_u</text>
<text x="209.4" y="50.9">ADC_IN5</text>
<text x="42.5" y="56.3">PCIE_CLKREQNB/GPIO4_D0_u</text>
<text x="46.4" y="59.1">DP_HOTPLUG/GPIO4_D1_d</text>
<text x="206.3" y="56.3">ADC_AVDD</text>
<text x="63.8" y="64.5">GPIO4_D3_d</text>
<text x="63.8" y="61.8">GPIO4_D2_d</text>
<text x="63.8" y="67.2">GPIO4_D4_d</text>
<text x="63.8" y="69.9">GPIO4_D5_d</text>
<text x="63.8" y="72.7">GPIO4_D6_d</text>
<text x="59.8" y="78.1">APIO4_VDDPST</text>
<text x="64.6" y="83.5">APIO4_VDD</text>
<text x="50.3" y="94.4">I2S0_SCLK/GPIO3_D0_d</text>
<text x="45.5" y="97.1">I2S0_LRCK_RX/GPIO3_D1_d</text>
<text x="45.7" y="99.8">I2S0_LRCK_TX/GPIO3_D2_d</text>
<text x="44.6" y="105.3">I2S0_SDI1SDO3/GPIO3_D4_d</text>
<text x="44.6" y="108">I2S0_SDI2SDO2/GPIO3_D5_d</text>
<text x="51.3" y="102.5">I2S0_SDI0/GPIO3_D3_d</text>
<text x="44.6" y="110.7">I2S0_SDI3SDO1/GPIO3_D6_d</text>
<text x="50" y="113.4">I2S0_SDO0/GPIO3_D7_d</text>
<text x="51.6" y="124.3">I2C1_SDA/GPIO4_A1_u</text>
<text x="53.4" y="121.6">I2S_CLK/GPIO4_A0_d</text>
<text x="50.4" y="129.7">I2S1_SCLK/GPIO4_A3_d</text>
<text x="51.9" y="127">I2C1_SCL/GPIO4_A2_u</text>
<text x="45.6" y="132.4">I2S1_LRCK_RX/GPIO4_A4_d</text>
<text x="45.8" y="135.1">I2S1_LRCK_TX/GPIO4_A5_d</text>
<text x="51.4" y="137.9">I2S1_SDI0/GPIO4_A6_d</text>
<text x="50.2" y="140.6">I2S1_SDO0/GPIO4_A7_d</text>
<text x="59.8" y="146">APIO5_VDDPST</text>
<text x="64.6" y="151.4">APIO5_VDD</text>
</g>
<g font-size="2.5">
<text x="223" y="22">W27</text>
<text x="81.7" y="27.4">AF6</text>
<text x="223" y="27.4">Y29</text>
<text x="81.7" y="32.9">AF5</text>
<text x="81.7" y="30.2">AK2</text>
<text x="81.7" y="35.6">AK3</text>
<text x="163.4" y="34.3" transform="rotate(-90 163.4 34.3)">1</text>
<text x="223" y="32.9">Y28</text>
<text x="81.7" y="38.3">AJ4</text>
<text x="81.7" y="41">AM1</text>
<text x="223" y="38.3">Y27</text>
<text x="81.7" y="43.7">AG6</text>
<text x="81.7" y="46.5">AD7</text>
<text x="163.4" y="42.2" transform="rotate(-90 163.4 42.2)">2</text>
<text x="223" y="43.7">AA28</text>
<text x="223" y="49.2">AA27</text>
<text x="81.7" y="57.3">AK4</text>
<text x="81.7" y="54.6">AJ3</text>
<text x="223" y="54.6">AA24</text>
<text x="234.1" y="58.7" transform="rotate(-90 234.1 58.7)">1</text>
<text x="81.7" y="65.5">AM5</text>
<text x="81.7" y="62.8">AM4</text>
<text x="81.7" y="60">AG4</text>
<text x="81.7" y="68.2">AL2</text>
<text x="81.7" y="70.9">AF4</text>
<text x="152.6" y="66.9" transform="rotate(-90 152.6 66.9)">1</text>
<text x="163.4" y="69.6" transform="rotate(-90 163.4 69.6)">1</text>
<text x="212.3" y="69.6" transform="rotate(-90 212.3 69.6)">1</text>
<text x="234.1" y="66.6" transform="rotate(-90 234.1 66.6)">2</text>
<text x="250.4" y="69.6" transform="rotate(-90 250.4 69.6)">1</text>
<text x="81.7" y="76.3">AC8</text>
<text x="106.4" y="76.3">1</text>
<text x="119.7" y="76.3">2</text>
<text x="163.4" y="77.5" transform="rotate(-90 163.4 77.5)">2</text>
<text x="81.7" y="81.8">AC9</text>
<text x="106.4" y="79.1">1</text>
<text x="119.7" y="79.1">2</text>
<text x="152.6" y="80.2" transform="rotate(-90 152.6 80.2)">2</text>
<text x="212.3" y="82.9" transform="rotate(-90 212.3 82.9)">2</text>
<text x="250.4" y="82.9" transform="rotate(-90 250.4 82.9)">2</text>
<text x="106.4" y="84.5">1</text>
<text x="106.4" y="89.9">1</text>
<text x="119.7" y="84.5">2</text>
<text x="119.7" y="89.9">2</text>
<text x="212.3" y="88.6" transform="rotate(-90 212.3 88.6)">1</text>
<text x="250.4" y="88.6" transform="rotate(-90 250.4 88.6)">1</text>
<text x="81.7" y="92.6">AG3</text>
<text x="81.7" y="95.3">AK1</text>
<text x="81.7" y="98.1">AJ2</text>
<text x="81.7" y="100.8">Y7</text>
<text x="212.3" y="102" transform="rotate(-90 212.3 102)">2</text>
<text x="250.4" y="102" transform="rotate(-90 250.4 102)">2</text>
<text x="81.7" y="103.5">AL1</text>
<text x="81.7" y="106.2">AA6</text>
<text x="81.7" y="111.7">AJ1</text>
<text x="81.7" y="108.9">AH2</text>
<text x="81.7" y="119.8">AC7</text>
<text x="81.7" y="122.5">AG1</text>
<text x="81.7" y="125.3">Y6</text>
<text x="81.7" y="128">AF3</text>
<text x="81.7" y="130.7">AA7</text>
<text x="81.7" y="136.1">AD6</text>
<text x="81.7" y="133.4">AH1</text>
<text x="95.5" y="133.4">1</text>
<text x="108.8" y="133.4">2</text>
<text x="212.4" y="133.4">1</text>
<text x="225.7" y="133.4">2</text>
<text x="81.7" y="138.9">AC6</text>
<text x="212.4" y="138.9">1</text>
<text x="225.7" y="138.9">2</text>
<text x="81.7" y="144.3">AA8</text>
<text x="81.7" y="149.7">Y8</text>
<text x="98.2" y="148.4" transform="rotate(-90 98.2 148.4)">1</text>
<text x="111.8" y="148.4" transform="rotate(-90 111.8 148.4)">1</text>
<text x="215.1" y="144.3">1</text>
<text x="223" y="144.3">2</text>
<text x="98.2" y="156.4" transform="rotate(-90 98.2 156.4)">2</text>
<text x="111.8" y="156.4" transform="rotate(-90 111.8 156.4)">2</text>
<text x="92.8" y="166">1</text>
<text x="92.8" y="171.5">1</text>
<text x="92.8" y="176.9">1</text>
<text x="92.8" y="182.3">1</text>
<text x="92.8" y="187.8">1</text>
<text x="92.8" y="193.2">1</text>
</g>
<g font-size="2.4" fill="#000080">
<text x="183" y="13.9">U1000Q</text>
<text x="14.5" y="22.1">U1000N</text>
<text x="166.8" y="32.9">C1502</text>
<text x="166.8" y="35.7">100nF</text>
<text x="237.4" y="57.4">C1505</text>
<text x="183" y="65.5">RK3399PRO</text>
<text x="237.4" y="60.1">100nF</text>
<text x="155.9" y="71">R1514</text>
<text x="166.8" y="68.3">C1501</text>
<text x="166.8" y="71">100nF</text>
<text x="98.8" y="76.4">R9607</text>
<text x="123.2" y="76.4">DNP5%</text>
<text x="155.9" y="73.7">10K</text>
<text x="215.6" y="73.7">R1508</text>
<text x="215.6" y="76.4">10K</text>
<text x="253.7" y="73.7">R1577</text>
<text x="253.7" y="76.4">10K</text>
<text x="123.2" y="79.1">0R</text>
<text x="98.8" y="84.6">R9609</text>
<text x="123.2" y="84.6">0R</text>
<text x="98.8" y="90">R9608</text>
<text x="123.2" y="90">DNP5%</text>
<text x="215.6" y="92.7">R1509</text>
<text x="215.6" y="95.4">DNP</text>
<text x="253.7" y="92.7">R1588</text>
<text x="253.7" y="95.4">DNP</text>
<text x="90.6" y="136.2">R1504</text>
<text x="101.5" y="136.2">0R</text>
<text x="210.2" y="136.2">R1512</text>
<text x="226.5" y="136.2">100K</text>
<text x="210.2" y="141.7">R1513</text>
<text x="226.5" y="141.7">100K</text>
<text x="101.5" y="147.1">C1503</text>
<text x="101.5" y="149.8">100nF</text>
<text x="115.1" y="147.1">C1504</text>
<text x="115.1" y="149.8">100nF</text>
<text x="210.2" y="147.1">C1507</text>
<text x="221.1" y="147.1">100nF X5R 16V</text>
<text x="14.5" y="158">RK3399PRO</text>
<text x="82.5" y="166.1">R1551</text>
<text x="96.1" y="166.1">2.2K 5% 2</text>
<text x="82.5" y="171.5">R1552</text>
<text x="96.1" y="171.5">2.2K 5% 2</text>
<text x="82.5" y="177">R1553</text>
<text x="96.1" y="177">2.2K 5% 2</text>
<text x="82.5" y="182.4">R1554</text>
<text x="96.1" y="182.4">DNP5% 2</text>
<text x="82.5" y="187.8">R1555</text>
<text x="96.1" y="187.8">DNP5% 2</text>
<text x="82.5" y="193.3">R1556</text>
<text x="96.1" y="193.3">2.2K 5% 2</text>
</g>
<g font-size="2.4" fill="#f00">
<text x="251.5" y="23.4">ADC0</text>
<text x="121.1" y="28.6">I2C3_SDA_HDMI</text>
<text x="251.5" y="28.8">ADC1</text>
<text x="121.1" y="31.3">I2C3_SCL_HDMI</text>
<text x="121.1" y="34">LCD_BL_PWM</text>
<text x="243.4" y="34.3">ADC2_KEY_IN</text>
<text x="120.5" y="39.5">UART2_TX_DEBUG</text>
<text x="120.5" y="36.7">UART2_RX_DEBUG</text>
<text x="243.4" y="39.7">ADC3_HP_HOOK</text>
<text x="120.5" y="45.4">GPIO4_C6</text>
<text x="120.5" y="42.2">GPIO4_C5</text>
<text x="243.4" y="45.2">ADC4</text>
<text x="120.8" y="48.1">HDMI_CEC</text>
<text x="232.5" y="49">ADC5_BOARD_ID</text>
<text x="121.1" y="58.5">GPIO4_D1</text>
<text x="121.1" y="56">GPIO4_D0</text>
<text x="121.1" y="63.9">EFUSE_VQPS_EN_H</text>
<text x="121.1" y="61.2">GPIO4_D2</text>
<text x="121.3" y="69.4">GPIO4_D5</text>
<text x="121.3" y="66.9">LCD_BL_EN_H</text>
<text x="121.3" y="72.1">LCD_PWREN_H</text>
<text x="189" y="84.6">ADC0</text>
<text x="227.1" y="84.6">ADC1</text>
<text x="123.2" y="93.8">I2S0_SCLK</text>
<text x="123.2" y="96.5">I2S0_LRCK_RX</text>
<text x="123.2" y="102">I2S0_SDI0</text>
<text x="123.2" y="99.2">I2S0_LRCK_TX</text>
<text x="123.2" y="107.4">GPIO3_D5</text>
<text x="123.2" y="104.7">GPIO3_D4</text>
<text x="123.2" y="110.1">I2S0_SDI3</text>
<text x="123.2" y="112.8">I2S0_SDO0</text>
<text x="123.2" y="121">I2S_CLK</text>
<text x="123.8" y="124">I2C1_SDA_1V8</text>
<text x="123.2" y="129.1">I2S1_SCLK</text>
<text x="123.2" y="131.8">I2S1_LRCK</text>
<text x="123.2" y="126.4">I2C1_SCL_1V8</text>
<text x="123.2" y="137.3">I2S1_SDI</text>
<text x="186.3" y="133.2">ADC5_BOARD_ID</text>
<text x="123.2" y="140">I2S1_SDO</text>
<text x="61.3" y="165.9">I2C1_SDA_1V8</text>
<text x="61.3" y="171.3">I2C1_SCL_1V8</text>
<text x="61.3" y="176.7">I2C3_SDA_HDMI</text>
<text x="61.3" y="187.6">I2C3_SCL_HDMI</text>
</g>
<g font-size="2.4">
<text x="158.6" y="24.2">APIO4_VDD</text>
<text x="166.8" y="38.4">C0201</text>
<text x="166.8" y="41.1">X5R</text>
<text x="166.8" y="43.8">16V</text>
<text x="145" y="49">Close Pin AC9</text>
<text x="158.6" y="59.6">APIO4_VDDPST</text>
<text x="248.3" y="55.8">VCC_1V8_S3</text>
<text x="207.5" y="65">VCC_1V8_S3</text>
<text x="237.4" y="62.8">C0201</text>
<text x="237.4" y="65.5">X5R</text>
<text x="245.5" y="65">VCC_1V8_S3</text>
<text x="237.4" y="68.3">16V</text>
<text x="87.9" y="73.2">APIO4_VDDPST</text>
<text x="109.6" y="76.4">R0402</text>
<text x="139.6" y="77.5">VCC_1V5_S0</text>
<text x="155.9" y="76.4">5%</text>
<text x="166.8" y="73.7">C0201</text>
<text x="166.8" y="76.4">X5R</text>
<text x="85.2" y="78.6">APIO4_VDDR9610</text>
<text x="109.6" y="79.1">R0402</text>
<text x="128.7" y="79.1">5%</text>
<text x="155.9" y="81.6">Close Pin AC8</text>
<text x="155.9" y="79.1">R0201</text>
<text x="166.8" y="79.1">16V</text>
<text x="215.6" y="81.8">R0201</text>
<text x="215.6" y="79.1">5%</text>
<text x="253.7" y="81.8">R0201</text>
<text x="253.7" y="79.1">5%</text>
<text x="109.6" y="84.6">R0402</text>
<text x="128.7" y="84.6">5%</text>
<text x="139.6" y="85.7">VCC_1V8_S0</text>
<text x="109.6" y="90">R0402</text>
<text x="139.6" y="91.1">VCCIO_3V0_S0</text>
<text x="215.6" y="98.1">R0402</text>
<text x="253.7" y="98.1">R0402</text>
<text x="185.8" y="122.4">Vboard_id=1.8V,</text>
<text x="185.8" y="124.8">Vboard_id=0.9V,</text>
<text x="208.9" y="122.4">Version:V10;</text>
<text x="208.9" y="124.8">Version:V20;</text>
<text x="185.8" y="127.2">Vboard_id=0V,</text>
<text x="208.9" y="127.2">Version:V30;</text>
<text x="106.9" y="136.2">5%</text>
<text x="112.4" y="136.2">R0201</text>
<text x="221.1" y="136.2">5%</text>
<text x="234.7" y="136.2">R0201</text>
<text x="248.3" y="134.6">VCC_1V8_S3</text>
<text x="221.1" y="141.7">5%</text>
<text x="234.7" y="141.7">R0201 DNP</text>
<text x="126" y="145.4">VCC_1V8_S0</text>
<text x="221.1" y="149.8">10%</text>
<text x="229.2" y="149.8">C0201</text>
<text x="101.5" y="152.5">C0201</text>
<text x="101.5" y="155.3">X5R</text>
<text x="115.1" y="152.5">C0201</text>
<text x="115.1" y="155.3">X5R</text>
<text x="101.5" y="158">16V</text>
<text x="115.1" y="158">16V</text>
<text x="109.6" y="166.1">R0201</text>
<text x="109.6" y="171.5">R0201</text>
<text x="136.8" y="172.6">VCC_1V8_S0</text>
<text x="109.6" y="177">R0201</text>
<text x="136.8" y="178.1">VCC_1V8_S0</text>
<text x="180" y="175.6">项目：</text>
<text x="194.4" y="175.6">SYSTEM ON MODULE BOARD</text>
<text x="109.6" y="182.4">R0201</text>
<text x="136.8" y="183.5">VCCIO_3V0_S0</text>
<text x="180" y="181.1">文件：</text>
<text x="194.2" y="180.8">RK3399Pro_SOM_SCH</text>
<text x="109.6" y="187.8">R0201</text>
<text x="180" y="191.7">修改日期：</text>
<text x="180" y="186.2">图纸：</text>
<text x="193.9" y="191.7">Sunday, April 28, 2019</text>
<text x="194.2" y="186.2">11.RK3399 Pro SARADC/GPIO</text>
<text x="236.1" y="191.9">版本：</text>
<text x="109.6" y="193.3">R0201</text>
<text x="136.8" y="194.4">VCC_1V8_S0</text>
<text x="180" y="197.1">设计者：</text>
<text x="193.9" y="197.1">ziang.chen</text>
<text x="236.1" y="197.1">页码：</text>
<text x="249.3" y="192.2">V0.9</text>
<text x="249.3" y="197.1">11of</text>
<text x="256.2" y="197.1">22</text>
</g>
<g font-size="1.9">
<text x="34.9" y="8.3">5</text>
<text x="86.5" y="8.3">4</text>
<text x="138.1" y="8.3">3</text>
<text x="189.8" y="8.3">2</text>
<text x="241.4" y="8.3">1</text>
<text x="7.1" y="34.4">D</text>
<text x="268" y="34.4">D</text>
<text x="7.1" y="82">C</text>
<text x="268" y="82">C</text>
<text x="7.1" y="129.6">B</text>
<text x="268" y="129.6">B</text>
<text x="7.1" y="177.1">A</text>
<text x="268" y="177.1">A</text>
<text x="34.9" y="201.2">5</text>
<text x="86.5" y="201.2">4</text>
<text x="138.1" y="201.2">3</text>
<text x="189.8" y="201.2">2</text>
<text x="241.4" y="201.2">1</text>
</g>
</svg>
